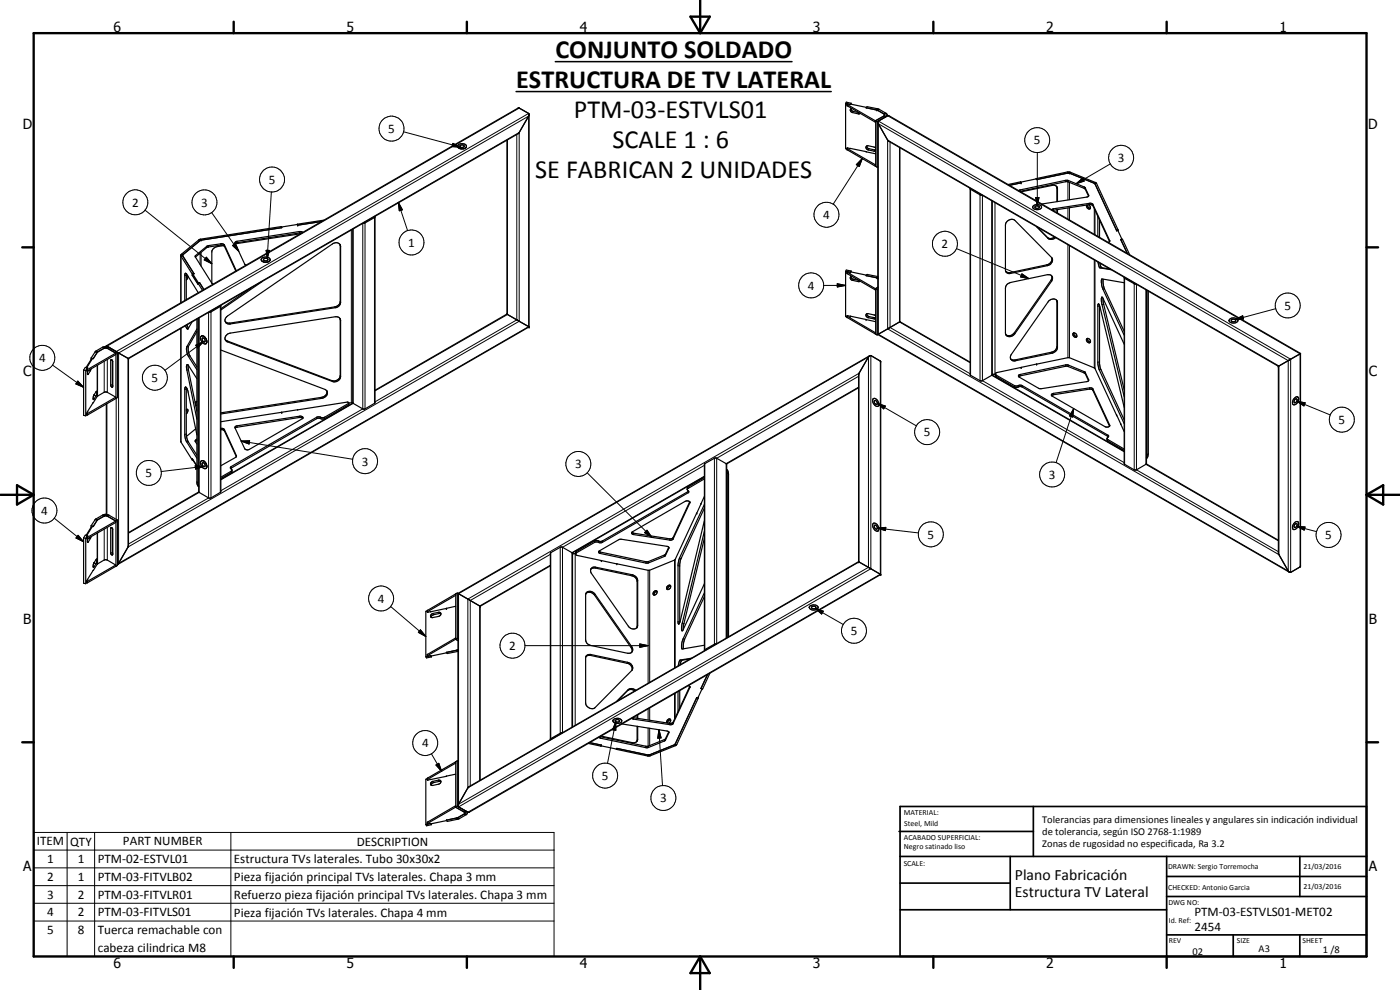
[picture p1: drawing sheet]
<svg xmlns="http://www.w3.org/2000/svg" width="420mm" height="297mm" viewBox="0 0 420 297" stroke-linecap="round" stroke-linejoin="round" font-family="sans-serif">
<g fill="none" stroke="#000" stroke-width=".35">
<path d="M158.8 34.5l-3.3 5.6-116.9 67.5M253.8 31l1.4 .3M253.8 31v13.6l.4 .1M254.2 31.3l8.5 4.9M254.3 31.2h.1M255.2 31.3v.1M255.2 31.4l-1-.2v.5l8.5 5M255.2 31.4l4.8 .8M255.4 31v.2M255.4 32.6l.3 .7 2.1 .5M255.4 31l-.2 .3M255.4 31l-1.4-.4-.2 .4"/>
<path d="M255.6 32.6l-.4 .4 .3 .6 2.1 .6 .6-.2M260 32.2v.2M260 32.2l-.1 .1 3.3 .7M262.7 36.2v.5M262.8 36.2l.4 .3M262.8 36.2v13.7l.4 .3M262.8 36.6l-.1 .1M263.2 33l-3.2-.7 .2-.3 3.4 .7 2.4 1.4 .2 .7M263.2 33l2.3 1.4M263.2 36.5v13.7M263.4 36.7l.2-.4 2.8-1.6h.4l123.5 71.3v63.9l-3 1.8h-.3M263.4 36.7l3.4 5.7 116.9 67.5"/>
<path d="M263.4 36.7v63.7M265.5 34.4l-.1 .4-2.6 1.4M265.5 34.6l-2.8 1.6M265.5 34.4v.2M266.2 34.7l-3 1.8M137.3 43.9h.1M138 43.8a.8 .8 0 0 1 1.3 .1 .76 .76 0 0 1-.7 .4 .76 .76 0 0 1-.6-.5zM140 43.9a1.43 1.43 0 0 1-1.4 .8 1.43 1.43 0 0 1-1.2-1 1.54 1.54 0 0 1 2.6 .2M152.1 42.1v52.2M254.2 44.5l8.5 4.9M255.2 44.5l4.8 1M255.2 44.5v.1"/>
<path d="M255.2 44.6l-.9-.2-.1 .6 8.5 4.9M259.9 45.5v.1M259.9 45.6l2.9 .5M260 45.5v.1M260.1 43.8l.1 .4 .4 .4 2.2 .4M262.7 49.4h.1M262.7 49.4v.5M262.8 44.4l-2.2-.7a.64 .64 0 0 0-.7 .7 .64 .64 0 0 0 .7 .6l2.2 .3M262.8 49.8l-.1 .1M263.4 50l-.2 .2M270.1 44.3v52.3l-6.7 3.8M291.2 56.5v56l3 1.8h.5l3.1-1.9v-52.1"/>
<path d="M291.2 56.7l2.9 1.8h.6M305.7 57.2l14.7-3.1 5.3 2.2 1 2.2-.1 .4-.5 .2-13.5 2.1M306.1 57.4l14.1-2.9 5.3 2.1 1.2 2.2M306.4 57.6l9.4-2a1.15 1.15 0 0 1 1.6 1v3.9M306.4 54.7l.1 .2-3.6 .7 3.5-.7-.1-.3-3.8 .8M306.4 54.7h.1M311 53.6l.1 .2M311 53.6v.1M311 53.6l10-2 7.9 3.2 6.7 14.2M311 53.7l-4.6 1M311.1 53.8v.1M317.1 55.9l.1 4.6"/>
<path d="M320.5 51.9l-9.4 1.9M320.5 51.9h.3l7.8 3.2 6.5 14M320.5 51.9h.4l7.7 3.2 6.5 14M320.5 51.9l-9.4 2-.1-.2M54.3 76.7l3.4 5.5M54.8 76.7l3.4 5.4M58.6 77.1l3.6-2.9 4.7-.6 .4 .3 3.5 7.4M60.4 72.1l-5.6 4.4v.3M60.4 72.1l-5.6 4.6M67.1 73.7l-1.9 .3a2 2 0 0 0-1.6 1.4v9.6M78.4 77.9v.1M78.6 77.5a1.73 1.73 0 0 1 2.5 .3 1.47 1.47 0 0 1-2.3 .6l-.4-.4z"/>
<path d="M79.1 77.8a.83 .83 0 0 1 1.3 .1 .73 .73 0 0 1-.7 .4 .73 .73 0 0 1-.6-.5zM84.5 68.1l.1 .2M84.5 68.1v.1M84.5 68.3l-.1-.3-24.6 3.9-5.5 4.6v14.4M84.6 68.3l-24.2 3.8M89.2 67.3v.1M89.2 67.4l-4.7 .7M90.2 70.1l-19.6 3.1M90.5 69.9l-19.6 2.9-.3 .3M90.9 69.8l-1-.3-19.1 3-.3 .5 3 6.3 .4 .2M96.6 66.5l-7.3 1.1-.1-.2M96.6 66.4l-7.2 1.2-.2-.3"/>
<path d="M97.3 66l-8.1 1.3M102.1 73.4v.1M102.1 73.5v17a1.78 1.78 0 0 1-1.6 1.6l-31.5 4.8h-.6l-.7-.3M102.1 73.5l.1 17.2a1.75 1.75 0 0 1-1.6 1.6l-31.5 4.9a1.21 1.21 0 0 1-1.5-.8M102.1 73.5a1.57 1.57 0 0 0-2.3-.3l-31.5 21.6-.6 .7-.1 1M112.5 64.9l.1 .1M112.6 65v55.8l-3.3 2-3.4-1.9v-52.2M112.6 65l-3.1 1.9h-.5M302.1 66.5a1.81 1.81 0 0 1 2.5-.4l11 11.2a1.63 1.63 0 0 1-1.3 2.4l-11 2.3a1.2 1.2 0 0 1-1.6-1v-13.5zM309.9 62.1v.1M310.2 61.7a1.6 1.6 0 0 1 2.4 .4 1.51 1.51 0 0 1-2.7 .1zM310.7 61.9a.76 .76 0 0 1 1.2 .3 .74 .74 0 0 1-.7 .3 .74 .74 0 0 1-.6-.5z"/>
<path d="M311.1 68l3.4 3.5a1.65 1.65 0 0 0 2.3-.2M311.3 68.1l3.1 3.1a1.64 1.64 0 0 0 2.1-.1M315.6 62.9l.5-.2 11.1-1.7 .6 .1 5.3 11.2-.5 .4M315.6 77.3a1.68 1.68 0 0 1-1.5 2.2l-11 2.3-.7-.1-.6-.3M315.9 63.1l11.1-1.7 .8 .1 5.2 11M317.2 62.9v.9M317.4 62.9v1M326.2 61.5a.77 .77 0 0 0 .1 .9 .77 .77 0 0 0 .9 .1M326.3 61.5a.94 .94 0 0 0 .9 1M326.7 61.5l.5 .5v.5M329.5 64.9v6M329.5 78.7l.6 1.6 3.4 .6"/>
<path d="M330 66v5.2M330.1 79l.4 1.3 2.7 .4M335.1 69.1l.3-.1 1.3 2.8h-.4M335.6 69v.4M335.6 69l-.5 .1M336.3 71.8l2 4.2M336.4 71.9h.1M336.4 71.9l.5-.1 2.1 4.7M336.4 71.9l2 4.2M54.3 98.6v33.9l3.4 5.5M55.7 82l-.3 .5v7.7M55.7 82h.1"/>
<path d="M55.7 82l3.8 5.8M56 82.7l-.1 .5M56 82.2l-.1 7.7M56.1 97.5l.4 1M56.3 82.7l-.4 .1M56.4 82.8l-.1 .6-.4 .6M57.6 96.6l-1.1 2a.74 .74 0 0 1-.8-.9M57.7 82.2v.4M57.7 82.6l1.7 2.7v-.3M57.9 82.6h-.2M57.9 82.2l1.7 2.7 .3-.1M57.9 82.6l1.5 2.5"/>
<path d="M57.9 82.2v.4M58.2 82.1v.1M58.2 82.1l-.5 .1M58.2 82.1l-.3 .1M59.1 95.8v49.1l.5 1.1M59.1 98.7l-3 5.3a4.1 4.1 0 0 0 .4 2.9l2.6 4M59.1 99.5l-2.6 4.4a4.1 4.1 0 0 0 .5 2.9l2.1 3.3M59.4 95.6v49.2l.2 1M59.4 85l1.4 2.1M59.6 95.5v52.1M59.9 84.8l-.5 .2M59.9 84.8l1.3 2.1"/>
<path d="M59.9 84.8v.1M63.6 85l.4 .3M66.2 91.7h.1M66.3 91.7v55.8l-3.3 2-3.4-1.9M66.3 91.7l-3 1.9h-.5M70.9 81.3l-3.6-7.9-.8-.3-4.3 .7-3.5 2.9-.1 .3 5 8M75.3 86.4l-9 6.2M78.6 84.5l-12.3 8.5M102.1 95.6v.2M102.1 95.8v16.8a1.91 1.91 0 0 1-2.5 1.6l-31.7-12-.3-.3M102.1 95.7a1.34 1.34 0 0 0-1.5-.7l-31.5 4.9a1.63 1.63 0 0 0-1.5 2M102.1 95.7l.1 17.2a1.85 1.85 0 0 1-2.4 1.6l-31.8-12-.4-.6"/>
<path d="M152.1 94.3h.1M152.1 94.2l-39.5 22.9M152.2 94.3l6.6 3.8M158.8 98.1l-123.5 71.3 3.3-5.6v-56.2M158.8 98.1v-63.9l-3.2-1.8-123.7 71.4M253.8 81.4v13.6l.4 .1M253.8 81.4l1.4 .3M254.2 81.7l8.5 4.9M254.2 81.6v.5l8.5 4.9M254.2 94.9l8.5 4.9M254.2 81.6l1 .1M254.3 94.7v.1"/>
<path d="M255.2 81.7l4.8 .8M255.4 81.3v.3M255.4 83l.1 .3 .4 .4 1.9 .4M255.4 81.3l-.2 .4M255.4 81.3l-1.4-.3-.2 .4M255.6 82.9a.6 .6 0 0 0-.4 .7 .6 .6 0 0 0 .7 .5l1.7 .4 .6-.1M259.9 95.9l2.9 .6M260 82.5v.2M260 95.9l-5.8-1.1v.5l8.5 4.9M260 82.5l-.1 .2 3.3 .7M260.1 94.1l.2 .6 .5 .3 2 .3M262.7 86.6l.7-.4-.6 .4"/>
<path d="M262.7 86.6v.4M262.7 99.8v.4M262.7 87h.1M262.8 86.6v13.6M262.8 94.7l-2.5-.6a.64 .64 0 0 0-.4 .7 .64 .64 0 0 0 .7 .5l2.2 .3M262.8 86.6l.4 .3M262.8 99.8h-.1M263.2 83.4h.2M263.2 83.4l.2 .1M263.2 86.9v13.6M263.4 83l-3.2-.7-.2 .4 3.2 .7M263.4 86.8l-.2 .1"/>
<path d="M270.1 96.5l21.1 12.2M302.3 85.3l1-.5 11-2.4a1.2 1.2 0 0 1 1.4 .5 1.2 1.2 0 0 1-.1 1.4l-11 15.8a1.52 1.52 0 0 1-1.5 .9 1.52 1.52 0 0 1-1.4-1.1v-13.5zM315.6 82.8v1l-11.2 16.1a1.77 1.77 0 0 1-2.6 .4M317.1 90.1l.1 13.9a1.91 1.91 0 0 1-1.6 1.7l-11 2.3-1.2-.2M317.1 90.1l.3 .7v13.5l-.3 .7-1.3 1-11.3 2.3-.6-.1-.5-.4M317.1 90.1a1.71 1.71 0 0 0-2.6 .5l-11 15.8-.3 .7 .2 .7M322.1 99.9a.75 .75 0 0 1 .9 .4 .75 .75 0 0 1-.1 .9 .87 .87 0 0 1-.8-1.3zM322.3 99.9a.9 .9 0 0 0 .9 1.1M330 91.6v17.5l.1 1.1 7.3 15.8M331 89.6l.2 1.5 6.2 25.9M331.1 83.8l-.1 1 .4 1.7 6 12.9M337.4 83.4l3.1 1.8h.4"/>
<path d="M337.4 84.8l-6.7-1.1-.2 .4 .2 1.6 .3 1 6.4 13.9M337.4 83.2v56l3.1 1.8h.6l2.9-1.8M344.1 87l-.1 52.2M344.2 87.2v49.5l-.1 .7M344.6 87.4v48.8l-.2 1.1-.3 .3M368.8 96.2v.1M369.1 95.8a1.52 1.52 0 0 1 2.4 .5 1.49 1.49 0 0 1-2.6-.2zM369.6 95.9a.65 .65 0 0 1 .8-.2 .65 .65 0 0 1 .4 .7 .7 .7 0 0 1-.7 .2 .7 .7 0 0 1-.5-.5zM25.1 111l.6 .2M25.1 111v13.6l.6 .2M25.7 111.2v13.6M26 110.8l.3 .1 8.4-4.9v.4l-8.4 4.9-.3-.1z"/>
<path d="M26.2 110.4h.1M26.2 110.4l-.6-.2-.5 .8M26.2 110.4l-.5 .8M27.3 110.7l-.9 1.7-.2-.6 .2-.6M27.3 107.9l-1.4 2.3M27.3 107.9h.2M27.3 107.4v.5M27.3 107.4l.7 .2M28 107.6h.1M28 107.6h-.2l-1.7 2.7h.2l-.3 .5M28.2 118.5l.7-1.1v1.2l-.9 1.3 .1-1.1M28.2 118.5l-.1 .4"/>
<path d="M28.2 118.5v.1M28.4 118.3l-.2 .2M29.2 105.7l-1.2 1.9M29.2 105.7h.1M31.3 104.5l-2.1 1.2M31.3 104.5h.9M31.9 103.8l3 1.7M31.9 103.8v.2M32 103.8h.1M32.2 104.5l2.6 1.5M33.3 107.9l.3 .1 .3 .5v7.5l-.2 .2-.5-.6zM33.7 108.1l.2 7.6"/>
<path d="M34.7 119.5h.1M34.7 119.2l-2.5-1.5h-.9a4.9 4.9 0 0 0-3.3 3.1M34.7 119.2v.4l-8.4 4.9-.3-.1v-.4M34.7 119.2l-8.4 4.9-.3-.1M34.8 106v13.5M35.3 105.7l3.3 1.9M35.3 105.7l-2.8-1.6h-1.5l-2.3 1.3-1.4 2M35.3 105.7l-.5 .3M35.3 105.7v13.6l-.5 .2M56 116.3v14.8l.5 1.4 2.6 4.1M56.5 109.5l2.6 4.1M56.5 109.6v1.4l2.6 12.4"/>
<path d="M56.5 109.5l-.2-.1a1.27 1.27 0 0 0-.2 1.6l3 14.8M60.2 101a1.02 1.02 0 0 1 1.7 .8 .99 .99 0 0 1-.1 1.4 1.7 1.7 0 0 1-1.6-2.2zM60.7 101.5a.63 .63 0 0 1 .8 .3 .63 .63 0 0 1-.2 .8l-.4-.3zM61.8 103.1v.1M66.3 105l31.2 11.8 .6 .5M98.1 117.3a1.71 1.71 0 0 1-1.5 1.9l-30.3 4.7M98.1 117.3a1.59 1.59 0 0 1-1.4 2.2l-30.4 4.7M257.7 116.3l-39.7 22.9M261 106.7l-3.3 5.7v56.1M261 106.7h.4l2.9 1.8v63.9M261 106.7l-123.6 71.4M262.1 119.6a1.52 1.52 0 0 1 1.5 2.2 1.52 1.52 0 0 1-1.5-2.2z"/>
<path d="M262.7 100.2h.1M262.8 100.2l.4 .3M263.4 100.4l123.6 71.3M263.4 100.4l-.2 .1M297.8 112.5l39.6 22.9M297.8 112.3h.9l5.9 3.5 1.4-.2 .8 .1 25.7 14.9a.49 .49 0 0 1 .2 .5 .49 .49 0 0 1-.4 .3l-.1 .2M303.3 107.7l.1 .1M305.7 112.6l14.7-3.1 5.3 2.1 1 2.6-.6 .3-14 2.1-6.2-3.4-.3-.4zM305.7 113l14.5-3.1 5.5 2.2 1 2.1M306.5 110.2l-7.4 1.6-.4 .3v.6l5.9 3.5 1.6-.2 .6 .1 25.8 15M311.1 109.3l9.5-2 7.9 3.1 6.6 14.1M311.1 109.2l-4.7 1"/>
<path d="M311.1 109.2v.1M315.6 118.7v-.4l.5-.3 10.9-1.6 .8 .1 5.2 11.1-.1 .3M315.6 118.7l16 9.3 .8 .1 .5-.2M315.6 118.7l.5-.3 10.9-1.6 .8 .1 5.2 11M326.1 101.7a.76 .76 0 0 1 1 .1 .76 .76 0 0 1 0 1 .88 .88 0 0 1-1-1.1zM326.4 101.6a.87 .87 0 0 0 .8 1M337.4 103.3l-6.4-13.8-.3-.3v2l6.7 27.8M383.7 109.9v56.2l3.3 5.6M388.4 119.5a.69 .69 0 0 1 .8-.5 .69 .69 0 0 1 .6 .8 1.34 1.34 0 0 1-1.8 1.5l-.1-.8zM388.6 119.9l.5-.2a.6 .6 0 0 1 .1 .8 .6 .6 0 0 1-.8 .1zM389.4 119.1h.1M390.3 106.1l-6.6 3.8"/>
<path d="M26 124.3l-.3 .5M26.2 123.5v.1M26.2 123.5l-.2 .5M28 120.8l-1.8 2.7M28 120.8h.1M31.9 121.2v33.1M55.9 122.9l.3-.1a.84 .84 0 0 1-.3 1.3M56 122.9l-.1 .5M57.7 138v-.4l1.4 2.1M57.9 138h-.2M57.9 137.9v.1M57.9 138l1.2 1.9"/>
<path d="M58.6 132.5l.5 .7M58.7 128.7l-2.7 2.2M58.8 120.5l-.2 .8M59.1 121.5l-.4 .3M59.1 120.4l-.5 .5M59.1 130.5l-2.7-13.1-.2-.8-.5-.5-.3 .5 .2 14.8 .3 1 3.2 5.1M59.1 131.7l-.5 .4v.4M59.1 132.2l-.5 .3M60.2 138.5a1.25 1.25 0 0 1 1.8 1.2l-.2 .9a1.61 1.61 0 0 1-1.6-2.1zM60.5 138.2l-.1 .1M60.7 138.9a.66 .66 0 0 1 .8 .3 .66 .66 0 0 1-.1 .8l-.5-.3zM66.3 128.5l.6 .1 .4 .3 3.7 7.9-.2 .4-4.5 2.5"/>
<path d="M66.3 128.9h.6l.4 .4 3.6 7.7M70.5 128.1l.7-.3 18.7-2.9a.64 .64 0 0 1 .7 0 .64 .64 0 0 1 .2 .7l-16.6 9.4-.8-.4zM89.3 123l14.9-2.4 .5 .2-.1 .7-7.2 4.1h-2.3l-25.9 15M89.3 122.9v.1M89.4 122.9v.1M89.4 122.9l-23.1 3.6M90.9 125.5l-1-.2-18.7 2.9-.6 .2M104.7 120.9l-7.3 4.3-.6 .1-1.1-.2-.6 .1-25.7 14.8-.3 .4 .5 .7M105.9 120.7l-1.2 .2M105.9 120.9l-39.6 22.9M218 139.2l-3-1.8h-.5l-3.1 1.8v56M218 139.2l.1 52.2"/>
<path d="M262.4 120.3l.1-.1a.66 .66 0 0 1 .7 .4 .66 .66 0 0 1-.2 .7 .81 .81 0 0 1-.6-1zM263.4 121.9h.1M332.2 131.6l.1 .6 5.1 2.9M332.2 131.6l5.2 3.1M335.1 124.5l1.3 2.8M335.1 124.5h.1M336.3 127.2l1.1 2.3M336.3 127.2h.1M336.4 127.3h.1M337.4 122.2l-7.3-30-.5-1-.1 .5v17.2l.2 1.4 7.7 16.8M344 139.2l39.7 22.9M388.1 121.4h.1"/>
<path d="M27.3 157.8v.4M27.3 158.2l-1.4 2.4M27.3 158.2h.2M27.3 157.8l.7 .1M28 157.9h.1M29.2 156.1l-1.2 1.8M29.2 156.1l-3.1 4.5M29.2 156v.1M31.6 154.7l-2.4 1.3M32 154.8h-.7l-2.1 1.3M32 154.8l2.8 1.5M32 154.8l2.7 1.5"/>
<path d="M33.3 158.3l.3 .1 .3 .4v7.5l-.2 .2-.5-.5zM33.7 158.5l.2 7.5M34.7 156.3v.5l-8.5 4.9-.2-.1v-.5l.3-.4-.2-.1M34.7 156.3l-8.4 4.9h-.3M34.8 156.3v13.6M35.3 156v13.7l-.5 .2M35.3 156l-2.6-1.4-1.5-.2-2.5 1.3-1.4 2.1M35.3 156l-.5 .3M59.6 147.6l-21 12.2M61.8 140.5v.1M69.6 141.1l-.2 .3-3.1 1.8M69.6 141.1l-.1 .6-3.2 1.9"/>
<path d="M189.6 159.7l16-9.3a.89 .89 0 0 1 1.4 .5l-5.2 11-.6 .2-11.1-1.7-.5-.3zM206.2 146.9l.4 .4M206.6 147.3l.1 .4-.2 .2-25.7 14.8-.8 .2-1.4-.3-5.8 3.6h-1M206.7 147.4l-25.9 14.9-.6 .2-1.6-.3-5.8 3.5v.6l.3 .3 7.4 1.6M207 150.5l-5.2 11-.8 .2-10.9-1.7-.5-.3M209.1 154l-6.6 14-7.9 3.2-9.5-2M209.1 154h.1M210.3 151.2h.1M210.4 151.1v.1M210.4 151.2l-1.3 2.8M211.4 143l-39.6 22.9M211.4 152.4l-7.2 15.8-.2 1.1v17.5"/>
<path d="M211.4 159.4l-6.7 27.8v2.1l.3-.3 6.4-13.9M211.4 151.3l-7.7 16.8-.2 1.4v17.2l.2 .5 .5-.9 7.2-30.1M211.4 143.7l-5.2 3.2M211.4 143.3l-5 2.9-.2 .7M211.4 148.9l-1.1 2.3M218.1 140.8l.3 .3 .2 1.1v48.9M218.1 141.1l.2 .7v49.5M261.9 157.2a1.18 1.18 0 0 1 1.8 1l-.1 1.1a1.47 1.47 0 0 1-1.5-.6 1.47 1.47 0 0 1-.2-1.5zM262.2 157l-.1 .1M262.4 157.7a.63 .63 0 0 1 .8 .3 .63 .63 0 0 1-.2 .8l-.4-.3zM263.5 159.3l-.1 .1M388.1 158.8h.1"/>
<path d="M388.4 157l.3-.3a.59 .59 0 0 1 .7-.2 .59 .59 0 0 1 .4 .6 1.67 1.67 0 0 1-1.6 1.8l-.3-.3v-.6zM388.6 157.4l.4-.3a.61 .61 0 0 1 .2 .8 .61 .61 0 0 1-.8 .3zM389.4 156.5h.1M25.1 161.4v13.6l.6 .1M25.1 161.4l.6 .1M25.7 161.5v13.6M26 174.7l-.3 .4M26.1 160.6v.1M26.2 160.7v.1M26.2 173.9h.1M26.2 160.7l-.6-.1-.5 .8M26.2 160.7l-.5 .8"/>
<path d="M26.2 173.9l-.2 .4M26.3 162.7h.1M26.4 161.5l-.1 1.2M27.3 161l-.9 1.7M28 171.1v.1M28 171.1l-1.8 2.8M28.2 168.9l-.1 .3M28.4 168.7l-.2 .2M28.9 167.8l-.7 1.1M28.9 167.8h.1M29 167.8l-.1 1.2-.8 1.2a.51 .51 0 0 1-.1-.9l.1-.1M34.7 169.9l-8.5 5-.2-.1v-.5"/>
<path d="M34.7 169.9h.1M34.7 169.5v.4M34.7 169.5l-2.5-1.5h-.9a4.9 4.9 0 0 0-3.3 3.2M34.7 169.5l-8.4 4.9h-.3M136.7 178.2l-8.5 4.9v.5l5.8-1.1M136.7 178.2v.4M136.7 178.6h.1M136.7 178.2h.1M136.7 178.6l-8.5 5M136.8 178.2v13.6M137.2 177.9l-.4 .3M137.2 177.9v13.7"/>
<path d="M137.2 177.9l.2 .2M137.4 178.1h.1M137.4 178.1v63.7M137.5 178.1l6.6 3.8M165.2 169.8l-21.1 12.1M175.8 178.1a1.77 1.77 0 0 1 2.6 .5l11.2 16v1M176 177.8a1.71 1.71 0 0 1 2.6 .5l11 15.8a1.2 1.2 0 0 1 .1 1.4 1.2 1.2 0 0 1-1.4 .5l-11-2.3-1.2-.7-.3-1v-13.5zM177.4 170.6l.6-.4h.8l11 2.3 1 .5 .6 1.2v13.5a1.5 1.5 0 0 1-1.4 1.1 1.5 1.5 0 0 1-1.5-1l-11-15.8-.3-.7zM177.4 170.6l-.1 .2M177.4 170.6l1.2-.2 11 2.4a1.85 1.85 0 0 1 1.6 1.7l-.1 13.8M179.7 165.5l6.4-3.7 14 2.1 .6 .4-1.2 2.6-5.1 2.1-14.2-2.9-.5-.2zM180.5 168.2l4.7 1"/>
<path d="M185.2 169.2h.1M196.1 177.7l.8-.5a.68 .68 0 0 1 .1 1 .68 .68 0 0 1-1 0zM197.2 177.5a.9 .9 0 0 0-.9 1.1M200.2 176l.7-.4a.68 .68 0 0 1 .2 1 .68 .68 0 0 1-1 0zM200.7 164.2l-1.2 2.3-5.2 2.1-14.6-3.2M201.2 175.8l-.6 .3-.2 .8M211.4 179l-5.9 12.8-.4 1.8v1.1M211.4 161.5l-6.2 25.8-.1 1.5M211.4 177.8l-6.4 13.9a3.7 3.7 0 0 0-.2 3l6.6-1.1M257.7 168.5l6.6 3.9M257.7 168.5l-116.9 67.5-3.4 5.8M264.3 172.4l-123.5 71.3h-.4l-2.8-1.6-.2-.3"/>
<path d="M127.8 197.1l.2 .3 1.4-.3M128.2 183.3l-.4 .1v13.7M128.3 196.8v.1M129.2 196.8l.2 .3M129.2 196.7v.1M129.2 196.8l-1.4 .3M129.4 184.4l.5-.3 1.9-.4 .4 .2v.6l-.4 .4-1.9 .4a.52 .52 0 0 1-.7-.3 .52 .52 0 0 1 .2-.6zM129.4 196.8v.3M132.3 184.1l-2.2 .3-.5 .3-.2 .6M134 195.7v.2M134 195.9l-4.8 .8M136.7 191.4l-8.5 4.9v.5l1-.1"/>
<path d="M136.7 191.8l.7 .4-.6-.4M136.7 191.4h.1M136.7 191.4v.4M136.7 191.8l-8.5 5M136.8 181.9l-2.9 .6M137.2 191.6l-.4 .2M137.2 191.6l.2 .1M137.4 195l-3.4 .7 .2 .4 3.2-.6M137.4 194.9l-3.5 .8 .1 .2M144.1 181.9v52.2M175.8 197l.6-.3 .8-.1 11 2.4a1.68 1.68 0 0 1 1.4 2.1M176 196.8l1.1-.5 11.2 2.4a1.7 1.7 0 0 1 1.3 2.4l-11 11.2a1.82 1.82 0 0 1-2.8-1.4v-13.5z"/>
<path d="M207.2 197.7l-2.7 .5-.4 1.2M207.5 197.5l-3.4 .6-.6 1.7M214.9 193.2h-.4l-3.1 1.9M242.9 182.2v.1M243.2 181.8a1.55 1.55 0 0 1 2.3 .5 1.42 1.42 0 0 1-1.4 .8 1.42 1.42 0 0 1-1.2-1zM243.5 182.2l1-.3a.42 .42 0 0 1 .3 .6 .42 .42 0 0 1-.6 .2l-.5-.2zM168.6 219.9h-.3l-3.1 1.8M171.8 218.1v-52.1l-3.1-1.9h-.4l-3.1 1.8v56M183.9 216.2v.1M184 216.1a1.56 1.56 0 0 1 2.6 .2 1.53 1.53 0 0 1-2.7-.1zM184.6 216.2a.8 .8 0 0 1 1.4 .1 .75 .75 0 0 1-.8 .4 .75 .75 0 0 1-.6-.5zM186.6 217.2l13.5 2.1 .6 .3"/>
<path d="M190.5 207.3l-1-.4-1 .2-3.2 3.2M190.8 207.1l-.8-.4a1.36 1.36 0 0 0-1.5 .2l-3.4 3.5M191.2 217.9l-.1 4.6M191.2 214.6v.9M191.4 217.9v3.9a1.19 1.19 0 0 1-1.6 1l-9.4-1.9M191.4 214.5v1.1M200.7 219.6l-1.2 2.3-5.2 2-14.2-2.9M200.7 219.6l-1.2 2.6-5.2 2.2-14.1-2.9-.5-.3M201.2 215.9l-.6 .3-.2 .7M201.2 215.9a.76 .76 0 0 0-.9 .1 .76 .76 0 0 0-.1 .9M201.2 215.9v.5l-.5 .6M203.5 207.5v6"/>
<path d="M204 207.2v5.3M206.6 205.7l.4 .3M207 206v.3l-5.2 11-.6 .2-11.1-1.7-.5-.3M207 206l-5.2 10.9-.8 .1-11.1-1.7M209.1 209.3l-6.7 14.2M209.1 209.3l.5 .1M209.1 209.3l-6.5 14.1-8.1 3.1M209.6 209.4l-6.7 14.2-8.3 3.3-9.6-2.1M209.6 209.1v.3M210.3 206.6h.4l-1.2 2.8-.4-.1M210.4 206.5v.1M212.3 202.4l-2 4.2"/>
<path d="M212.4 202.4l-2 4.2M213.1 202l-2.2 4.7-.5-.1M128.2 233.7l-.4 .1v13.6M129.2 233.8v.1M129.3 234.9l.4-.4 1.9-.4h.5l.2 .4-.5 .7-1.9 .5-.6-.2zM132.3 234.5l-2.3 .4-.5 .3-.1 .4M133.9 232.9h.1M134 232.9h.1M134 232.9l-4.8 1M136.7 228.6l-8.5 4.9 .1 .6 .9-.3M136.7 228.6v.4M136.7 229h.1"/>
<path d="M136.7 228.6h.1M136.7 229l-8.5 4.9M136.8 232.3l-2.9 .6M137.2 228.3l-.4 .3v13.6l.4-.3M137.2 228.3v13.6M137.2 228.3l.2 .1M176.5 223.1l3.8 .8 .2-.3-3.6-.8 3.6 .8-.1 .2M180.4 223.8l4.6 .9M180.4 223.7v.1M185 224.7v.1M185 224.7l.1-.2 9.4 2.1 .5-.1M185.2 224.5v.1"/>
<path d="M185.2 224.6l-.2 .2M127.8 247.4l.2 .4 1.4-.4M129.2 247.1h.1M129.2 247.1l.2 .3M129.2 247.1l-1.4 .3M129.4 247.2v.2M134 246v.2M134 246.2l-4.8 .9M136.7 242.2l2.7 1.5M136.7 241.8v.4M136.7 241.8l-8.5 4.9 .1 .5 .9-.1M136.7 241.8h.1"/>
<path d="M136.7 242.2l-8.5 4.9M137.2 241.9l2.7 1.5 .3 .5M139.3 243.7l.2 .1M139.5 243.8v.2M139.5 244l-.2 .2a9.5 9.5 0 0 1-5.4 1.9l.1 .1M140.2 243.9l-.3 .6-2.3 1.2-3.4 .8-.2-.4a9.1 9.1 0 0 0 5.4-1.9l.1-.2M140.2 243.6v.3"/>
</g>
<g fill="#000">
<circle cx="306.4" cy="54.9" r=".18"/>
<circle cx="89.4" cy="67.6" r=".18"/>
<circle cx="335.1" cy="69.1" r=".18"/>
<circle cx="336.7" cy="71.8" r=".18"/>
<circle cx="59.6" cy="84.9" r=".18"/>
<circle cx="158.8" cy="98.1" r=".18"/>
<circle cx="255.2" cy="81.7" r=".18"/>
<circle cx="255.2" cy="94.9" r=".18"/>
<circle cx="259.9" cy="95.9" r=".18"/>
<circle cx="26.1" cy="110.3" r=".18"/>
<circle cx="38.6" cy="107.6" r=".18"/>
<circle cx="306.4" cy="110.2" r=".18"/>
<circle cx="306.5" cy="110.2" r=".18"/>
<circle cx="311.1" cy="109.3" r=".18"/>
<circle cx="383.7" cy="109.9" r=".18"/>
<circle cx="66.3" cy="128.5" r=".18"/>
<circle cx="84.5" cy="123.7" r=".18"/>
<circle cx="84.6" cy="123.7" r=".18"/>
<circle cx="335.1" cy="124.5" r=".18"/>
<circle cx="209.1" cy="154" r=".18"/>
<circle cx="180.5" cy="168.2" r=".18"/>
<circle cx="185.1" cy="169.2" r=".18"/>
<circle cx="257.7" cy="168.5" r=".18"/>
<circle cx="264.3" cy="172.4" r=".18"/>
<circle cx="133.9" cy="182.5" r=".18"/>
<circle cx="134" cy="182.5" r=".18"/>
<circle cx="144.1" cy="181.9" r=".18"/>
<circle cx="209.1" cy="209.3" r=".18"/>
<circle cx="210.7" cy="206.6" r=".18"/>
<circle cx="180.5" cy="223.6" r=".18"/>
</g>
<g fill="none" stroke="#000" stroke-width=".3">
<path d="M121.1 39.5l17.1 4.7M155.8 32.4l-123.7 71.6M158.7 34l-123.8 71.5M254.3 31.4v.3M256.1 33.4l-.2 .4M257.8 33.8l-.2 .4M263.2 33h.1M263.4 32.6l-.2 .4M263.6 37.1l123 71.1v63.1l-123-71zM263.6 36.3l123.7 71.5v63.9M263.9 32.8l-.5 .3M265.3 34.8h.1"/>
<path d="M265.4 34.8l.4 .3M265.4 34.2h.1M265.8 34l-.4 .2M266.4 34.7l123.8 71.5v63.9M81.4 57.6l-1.2 20M135.9 43l2.3 1.2-2.5-.2zM137.3 43.9l.3 .5 .6 .3 1.4-.2 .4-.6M152.3 42v52.4l-39.7 22.9M155.1 40.3v55.7l-42.5 24.6M254.3 44.6v.4M258.8 47.6l-.9 2.4-.9-.6zM258.8 47.6l-8.7 13.7"/>
<path d="M260.8 44.6l-.2 .4M262.5 45l-.2 .3M266.4 42l117.4 67.8v56.6l-117.4-67.7zM267.1 42.6v55.7l24.1 13.8M269.9 44.2v52.4l21.3 12.2M291.3 56.8v55.8M294.1 58.5v55.7M294.8 58.6v55.6l42.6 24.6M306.2 57v.4M310.8 59.3h1l-.5 2.5zM311.3 45.8v16M317.2 56.4l.2 .2"/>
<path d="M319.8 54.1v.4M320.3 51.6l.2 .3M320.5 51.9h.1M320.5 54.5v5.5M320.6 54.1v.5M321 51.9h.1M321 54.7v5.2M321.3 51.7l-.3 .2M323 55.1l1.9-1.6 .5 .8zM325.4 56.1v.4M325.7 56.4v.4M326.7 58.5v.3"/>
<path d="M328.7 54.7l-.3 .3M329.1 55l-.5 .2M333.2 49.2l-10.2 5.9M43.5 63l20.1 16.1M54.4 76.3l.4 .2M54.8 76.7l-.5 .1v14M54.8 76.7v.1M58.7 76.7v.4M59.6 72l.5 .2M60.1 75.9v3.5M60.2 71.8l.2 .3M60.4 72.1h.1"/>
<path d="M60.4 75.7v4.2M61.9 77.2l1.7 1.9-2.3-1.1zM62 73.9v.4M62.5 73.7v.4M63.5 63.8l8.2 11.6M66.3 73.2v.3M67.3 73.4v.5M69.8 73.7l.8-.6 1.1 2.3zM71.2 72.4v.4M78.4 78a1.54 1.54 0 0 0 2.7 0M79.9 75.1h.9l-.6 2.5zM89.9 69.5v.4"/>
<path d="M102.1 73.7l.1 .3M105.4 69v51.9M106 68.7v52.3l-39.7 23M108.9 67.1v55.6l-42.6 24.5M109.5 66.9v55.8M112.4 65.3v55.7M119.5 60.7l1.3 2.2-1 .3zM119.5 60.7l2.8 8.5M287.1 74.6l21.7 9M297.6 60.2v52.4l39.8 23M298.6 60.8v51.5M314.1 79.5l.2 .2"/>
<path d="M314.4 71.2l.1 .3M316.1 62.7v.4M320.5 62.4v3.3M320.5 73.4v33.9M321 62.4v3.6M321 73.7v33.7M327 61v.4M328 61.3v.4M328.4 62.6v7.7M328.4 78v32.4M328.6 63v7.4M328.6 78.1v32.5"/>
<path d="M333 72.2v.2M54.3 98.6v34M55.9 82.6l-.5 .1M59.8 95.4v52.3l-21.2 12.3M62.6 93.8v55.6l-24 13.8M63.3 93.6v55.8M66.1 91.9v55.8M69 96.9l.1 .3M100.5 92.1l.1 .2M102.1 90.5l.1 .2M102.1 95.9l.1 .3M247.2 85.6h6.6"/>
<path d="M251.3 85.1l2.5 .5-2.5 .5zM254.3 81.7v.4M254.3 94.9v.4M256.1 83.8l-.2 .3M257.8 84.2l-.2 .3M260.8 95l-.2 .3M262.5 95.3l-.2 .4M263.2 83.4h.1M263.4 83l-.2 .4M263.4 83.4h.1M263.4 83.4v.1M303.1 81.8l.2 .2"/>
<path d="M304.4 99.9l.2 .2M306.7 82.2l2.1 1.4-2.5-.5zM315.4 84.1l.2 .2M317.2 90.5l.2 .3M330 91.8l-.5 .1M330.6 80.3l-.5 .1M331.2 91.4h-.5M331.5 86.7h-.5M337.5 83.5v55.8M340.4 85.1v55.9M341.1 85.3v55.7l42.6 24.5M343.9 87v52.3l39.8 23"/>
<path d="M370.7 95.9l2.2-1.2 .3 1zM382.9 92.6l-12.2 3.3M15.7 109.5l9.4 6.7M23.4 114.3l1.7 1.9-2.3-1zM26.2 112.2l.3 .1M26.3 110.9v.4M26.5 111.1l.6 .2M28 119.7l.2 .1M28.2 118.6l.6 .1M28.5 105.6l.7 .2M28.8 105.3l.5 .4M29.2 109.6v9.4"/>
<path d="M29.3 109.6v9.2M30.8 104.2l.5 .3M31.3 104.5h.1M31.3 108.4v9.3M32.2 104.5h.1M32.2 107.9v9.8M32.7 104.2l-.5 .3M33.6 108l-.4 .1M33.7 115.4l-.5 .2M34.9 119.5v36.3M35.6 105.9l123.1-71.1v63.2l-123.1 71zM38.4 107.5l117.4-67.7v56.6l-117.4 67.7z"/>
<path d="M55.9 116.8h-.5M56.5 103.9l-.4 .1M56.5 111h-.4M57 106.8l-.5 .1M58.7 103.6l2.3-1.1-1.7 1.9zM60.5 100.8a1.57 1.57 0 0 1 1.3 2.3M61 102.5l-11.5 8.6M68.1 102.3l.2 .3M96.6 119.2l.1 .3M99.6 114.2l.2 .3M102.1 112.6l.1 .3M257.7 116.2l-39.8 22.9v52.4"/>
<path d="M257.7 112.9l-42.6 24.6v55.6M261.4 106.7v63.9l-123.8 71.5M264.2 108.3v64l-123.8 71.4M299 112.6v.3M304.4 115.7v.4M304.6 108l.1 .2M305.6 115.7v.4M306.2 112.4v.4M306.8 115.7v.4M315.6 105.7l.2 .3M316.1 118v.4M317.2 104l.2 .3"/>
<path d="M319.8 109.5v.4M320.6 109.5v.5M325.4 111.5v.4M325.7 111.8v.3M326.7 113.9v.3M327 116.4v.4M328 116.7v.4M330 108.6l-.5 .1M330.4 110.9l-.5 .1M26.3 124.1v.4M32.1 121.2v33.1M55.9 130.2l-.5 .1"/>
<path d="M56.5 132.5l-.5 .1M58.6 139.7l2.5 .3-2.4 .8zM58.7 132v.5M60.5 138.2a1.53 1.53 0 0 1 1.3 2.3M61.1 140l-12.7 1.5M66.3 128.5v.4M67.3 128.9v.4M69.4 140v.5M70.9 136.7v.2M71.2 127.8v.4M72.4 132.3l2.5-.1-.2 1zM72.4 132.3l33.5 5.5"/>
<path d="M89.9 124.9v.4M95.1 125.2v.4M96.2 125.2v.4M97.4 125.2v.4M104.6 121.1v.4M211.4 139.6l-42.6 24.6v55.6M211.5 139.1v55.8M214.4 137.5v55.8M263.3 121l2.4 .8-.5 .9zM263.3 121l11.7 6.8M322.2 122.6l-.3 2.5-.9-.3zM322.2 122.6l-5.3 16.2"/>
<path d="M332.5 130.6v.3M332.5 131.9v.4M333 127.6v.2M344.6 136.2l-.4 .2M389.2 120.4l2.5 .5-.4 .9zM389.2 120.4l10 4.1M16.3 155.5l8.8 7.1M28.5 156l.7 .2M28.8 155.7l.5 .3M29.2 160v9.3M29.3 156h.1M29.3 159.9v9.3"/>
<path d="M30.8 154.6l.5 .3M31.3 158.7v9.4M32.2 158.2v9.9M32.7 154.6l-.5 .3M33.6 158.3l-.4 .2M59.1 144.6l.3 .2M69.4 141.4v.4M176.2 141.9l19.4 19.3M190.1 160v.4M193.5 159.8l.7-.7 1.4 2.1zM206.5 146.1v.5M206.5 147.5v.4"/>
<path d="M207 150.6v.3M211.4 142.9l-39.7 22.9v52.4M218.3 142l.3 .2M263.3 158.4l2.5-.2-.1 1zM263.3 158.4l12.3 1.5M389.1 157.9l2.6 .2-.3 .9zM389.1 157.9l6 1.6M23.4 160.6l1.7 2-2.3-1.2zM26.2 162.6h.3M26.3 161.2v.4M26.3 174.4v.4M26.5 161.5l.6 .1"/>
<path d="M28 170.1h.2M28.2 169l.6 .1M33.7 165.7l-.5 .3M137.6 178.1l123-71v63.1l-123 71.1zM140.4 179.7l117.4-67.7v56.6l-117.4 67.8zM165.2 169.6l-21.2 12.2v52.4M165.2 166.3l-24.1 13.9v55.6M165.3 165.8v55.8M168.1 164.2v55.8M172.6 166.2v51.4M173 165.5v.4M178.5 162.3v.4"/>
<path d="M178.6 178.3l-.2 .3M178.8 170.2l-.2 .2M179.6 162.3v.4M180.2 165.7v.4M180.8 162.3v.4M189.8 172.5l-.2 .3M191.4 174.2l-.2 .3M193.8 168.5v.5M194.5 171.1v33.9M194.6 168.5v.4M195 171.1v33.6M199.4 166.5v.5"/>
<path d="M199.7 166.3v.4M200.7 164.3v.2M201 161.7v.4M202 161.3v.4M202.4 168.1v32.3M202.6 167.9v32.4M203.5 169.8h.5M203.9 167.5l.5 .1M117.3 182l10.5 9M126.2 189l1.6 2-2.3-1.3zM128.3 183.1v.4M128.3 196.3v.4"/>
<path d="M129.9 184.1l.2 .3M131.6 183.7l.3 .4M137.2 195.1h.1M137.2 195.1l.2 .4M137.4 195h.1M137.4 194.9v.1M157.6 193.7h36.9M177.3 196.4l-.1 .2M188.3 198.7l-.1 .3M189.6 194.1l-.2 .3M191.4 187.7l-.2 .2M192 193.2l2.5 .5-2.5 .5z"/>
<path d="M203.5 186.5l.5 .1M204.2 198l.4 .1M204.8 187l.5 .1M205 191.7l.5 .1M244.7 182.5l2.4 .9-.5 .8zM244.7 182.5l8.4 4.9M184.8 216.6v2.5l-1-.2zM184.8 216.6l-2.5 12.4M188.5 206.9l-.1 .3M190.1 215.3v.5M194.5 212.7v3.3M194.5 218.4v5.5"/>
<path d="M195 212.4v3.7M195 218.5v5.2M197.8 218.9l.6 2.5-1 .1zM197.8 218.9l1 16.8M200.7 219.6v.3M201 217v.4M202 216.7v.4M202.4 208.1v7.7M202.6 208v7.4M207 206v.3M128.3 233.5v.3M129.5 226.2l3 5.2"/>
<path d="M129.9 234.4l.2 .4M130.8 229.5l.9-.5 .8 2.4zM131.6 234.1l.3 .3M180.2 221.1v.4M191.4 221.8l-.2 .3M193.8 223.9v.4M194.5 226.5l-.2 .3M194.6 223.9v.4M195 226.5h.1M195 226.5l.2 .2M199.4 221.9v.4M199.7 221.7v.4"/>
<path d="M202.4 223.4l.3 .3M202.6 223.2l.5 .2M10.1 249.8h156.2v37.2h-156.2zM10.1 255.1h156.2M20.1 249.8v37.2M28.4 249.8v37.2M69.3 249.8v37.2M128.3 246.7v.4M137.2 245.4h.1M137.2 245.4l.2 .4M137.4 245.3l.5 .3M139.3 243.6v.1"/>
<path d="M139.4 244.2l.5 .3M139.9 243.4l-.5 .3M10.1 260.4h156.2M10.1 265.7h156.2M10.1 271h156.2M10.1 276.4h156.2"/>
<circle cx="117.5" cy="38.6" r="3.8"/>
<circle cx="81.7" cy="53.9" r="3.8"/>
<circle cx="311.3" cy="42" r="3.7"/>
<circle cx="336.5" cy="47.4" r="3.7"/>
<circle cx="40.6" cy="60.7" r="3.8"/>
<circle cx="61.4" cy="60.7" r="3.8"/>
<circle cx="123.5" cy="72.7" r="3.8"/>
<circle cx="248" cy="64.4" r="3.8"/>
<circle cx="283.6" cy="73.1" r="3.7"/>
<circle cx="243.4" cy="85.6" r="3.8"/>
<circle cx="386.5" cy="91.7" r="3.7"/>
<circle cx="12.7" cy="107.4" r="3.7"/>
<circle cx="46.5" cy="113.3" r="3.7"/>
<circle cx="109.6" cy="138.4" r="3.7"/>
<circle cx="173.6" cy="139.2" r="3.7"/>
<circle cx="278.2" cy="129.7" r="3.8"/>
<circle cx="402.7" cy="125.9" r="3.7"/>
<circle cx="13.3" cy="153.2" r="3.8"/>
<circle cx="44.7" cy="141.9" r="3.8"/>
<circle cx="315.8" cy="142.4" r="3.8"/>
<circle cx="114.4" cy="179.6" r="3.8"/>
<circle cx="279.3" cy="160.3" r="3.7"/>
<circle cx="398.7" cy="160.5" r="3.7"/>
<circle cx="153.8" cy="193.8" r="3.7"/>
<circle cx="256.3" cy="189.2" r="3.8"/>
<circle cx="127.6" cy="222.9" r="3.8"/>
<circle cx="181.6" cy="232.7" r="3.8"/>
<circle cx="199.1" cy="239.4" r="3.7"/>
</g>
<path d="M166.7 18.5h71M154.9 27.5h94.6" fill="none" stroke="#000" stroke-width=".46"/>
<g fill="none" stroke="#000" stroke-width=".71">
<path d="M10.1 9.9h400v277.1h-400zM70.1 6.5v3.4M140.1 6.5v3.4M207.2 5h5.8l-2.9 4.9zM210.1 0v9.9M280.1 6.5v3.4M350.1 6.5v3.4M6.7 74.2h3.4M410.1 74.2h3.5M.1 148.5h10M5.1 145.6l5 2.9-5 2.9zM410.1 148.5h10"/>
<path d="M410.1 148.5l5-2.9v5.8zM6.7 222.7h3.4M410.1 222.7h3.5M70.1 287v3.4M140.1 287v3.4M210.1 287v10M210.1 287l2.9 5h-5.8zM280.1 287v3.4M350.1 287v3.4"/>
</g>
<g fill="none" stroke="#000" stroke-width=".51">
<path d="M269.8 249.5h40.3M270.1 242h140v45h-140zM270.1 257h140M303.2 257v16M310.1 242v15M350.1 257v30M390.1 257v12M270.1 265h33.1M270.1 273h80M350.1 269h60M350.1 263h60M350.1 280.5h60"/>
<path d="M370.1 280.5v6.5M390.1 280.5v6.5"/>
</g>
<g fill="#000">
<path d="M135.9 43l2.3 1.2-2.5-.2zM258.8 47.6l-.9 2.4-.9-.6zM310.8 59.3h1l-.5 2.5zM323 55.1l1.9-1.6 .5 .8zM61.9 77.2l1.7 1.9-2.3-1.1zM69.8 73.7l.8-.6 1.1 2.3zM79.9 75.1h.9l-.6 2.5zM119.5 60.7l1.3 2.2-1 .3zM251.3 85.1l2.5 .5-2.5 .5zM306.7 82.2l2.1 1.4-2.5-.5zM370.7 95.9l2.2-1.2 .3 1zM23.4 114.3l1.7 1.9-2.3-1z"/>
<path d="M58.7 103.6l2.3-1.1-1.7 1.9zM72.4 132.3l2.5-.1-.2 1zM263.3 121l2.4 .8-.5 .9zM322.2 122.6l-.3 2.5-.9-.3zM389.2 120.4l2.5 .5-.4 .9zM58.6 139.7l2.5 .3-2.4 .8zM193.5 159.8l.7-.7 1.4 2.1zM263.3 158.4l2.5-.2-.1 1zM389.1 157.9l2.6 .2-.3 .9zM23.4 160.6l1.7 2-2.3-1.2zM126.2 189l1.6 2-2.3-1.3zM192 193.2l2.5 .5-2.5 .5z"/>
<path d="M244.7 182.5l2.4 .9-.5 .8zM184.8 216.6v2.5l-1-.2zM130.8 229.5l.9-.5 .8 2.4zM197.8 218.9l.6 2.5-1 .1z"/>
</g>
<g font-size="7.9">
<text x="166.7" y="17.4">CONJUNTO SOLDADO</text>
<text x="154.9" y="26.4">ESTRUCTURA DE TV LATERAL</text>
<text x="172.2" y="35.4">PTM-03-ESTVLS01</text>
<text x="183.8" y="44.4">SCALE 1 : 6</text>
<text x="160.6" y="53.4">SE FABRICAN 2 UNIDADES</text>
</g>
<g font-size="4.7">
<text x="304.6" y="263.9">Plano Fabricación</text>
<text x="304.6" y="269.3">Estructura TV Lateral</text>
</g>
<g font-size="4.2">
<text x="34" y="9.6">6</text>
<text x="104" y="9.6">5</text>
<text x="174" y="9.6">4</text>
<text x="244" y="9.6">3</text>
<text x="314" y="9.6">2</text>
<text x="384" y="9.6">1</text>
<text x="6.8" y="38.7">D</text>
<text x="410.6" y="38.7">D</text>
<text x="7" y="112.9">C</text>
<text x="410.8" y="112.9">C</text>
<text x="7" y="187.1">B</text>
<text x="410.8" y="187.1">B</text>
<text x="7" y="261.4">A</text>
<text x="410.8" y="261.4">A</text>
<text x="34" y="290.4">6</text>
<text x="104" y="290.4">5</text>
<text x="174" y="290.4">4</text>
<text x="244" y="290.4">3</text>
<text x="314" y="290.4">2</text>
<text x="384" y="290.4">1</text>
</g>
<g font-size="3.9">
<text x="116.5" y="39.9">5</text>
<text x="310.3" y="43.3">5</text>
<text x="335.5" y="48.6">3</text>
<text x="80.7" y="55.2">5</text>
<text x="39.7" y="62">2</text>
<text x="60.4" y="62">3</text>
<text x="247" y="65.7">4</text>
<text x="122.5" y="74">1</text>
<text x="282.6" y="74.4">2</text>
<text x="242.4" y="86.9">4</text>
<text x="385.5" y="92.9">5</text>
<text x="11.8" y="108.7">4</text>
<text x="45.5" y="114.6">5</text>
<text x="277.2" y="130.9">5</text>
<text x="401.7" y="127.2">5</text>
<text x="43.7" y="143.2">5</text>
<text x="108.6" y="139.7">3</text>
<text x="172.6" y="140.5">3</text>
<text x="314.8" y="143.7">3</text>
<text x="12.4" y="154.4">4</text>
<text x="278.3" y="161.6">5</text>
<text x="397.7" y="161.8">5</text>
<text x="113.4" y="180.8">4</text>
<text x="255.3" y="190.5">5</text>
<text x="152.9" y="195">2</text>
<text x="126.6" y="224.2">4</text>
<text x="180.7" y="234">5</text>
<text x="198.1" y="240.7">3</text>
<text x="11" y="253.7">ITEM</text>
<text x="21.1" y="253.7">QTY</text>
<text x="36.9" y="253.7">PART NUMBER</text>
<text x="107" y="253.7">DESCRIPTION</text>
<text x="14.2" y="259">1</text>
<text x="23.3" y="259">1</text>
<text x="29.3" y="259">PTM-02-ESTVL01</text>
<text x="70.2" y="259.1">Estructura TVs laterales. Tubo 30x30x2</text>
<text x="14.2" y="264.3">2</text>
<text x="14.2" y="269.7">3</text>
<text x="23.3" y="264.3">1</text>
<text x="23.3" y="269.7">2</text>
<text x="29.3" y="264.3">PTM-03-FITVLB02</text>
<text x="29.3" y="269.7">PTM-03-FITVLR01</text>
<text x="70.2" y="264.4">Pieza fijación principal TVs laterales. Chapa 3 mm</text>
<text x="70.2" y="269.7">Refuerzo pieza fijación principal TVs laterales. Chapa 3 mm</text>
<text x="14.2" y="275">4</text>
<text x="23.3" y="275">2</text>
<text x="29.3" y="275">PTM-03-FITVLS01</text>
<text x="70.2" y="275">Pieza fijación TVs laterales. Chapa 4 mm</text>
<text x="358.5" y="275">PTM-03-ESTVLS01-MET02</text>
<text x="14.2" y="280.2">5</text>
<text x="23.3" y="280.3">8</text>
<text x="29.3" y="280.3">Tuerca remachable con</text>
<text x="358.5" y="279.4">2454</text>
<text x="29.3" y="285.7">cabeza cilindrica M8</text>
</g>
<g font-size="3.1">
<text x="312.7" y="246.8">Tolerancias para dimensiones lineales y angulares sin indicación individual</text>
<text x="312.7" y="250.4">de tolerancia, según ISO 2768-1:1989</text>
<text x="312.7" y="254">Zonas de rugosidad no especificada, Ra 3.2</text>
<text x="357.9" y="286.4">02</text>
<text x="377.7" y="285.6">A3</text>
<text x="397" y="285.9">1 /8</text>
</g>
<g font-size="2.4">
<text x="271.2" y="244.4">MATERIAL:</text>
<text x="271.3" y="252">ACABADO SUPERFICIAL:</text>
<text x="271.4" y="247.9">Steel, Mild</text>
<text x="271.3" y="254.6">Negro satinado liso</text>
<text x="271.2" y="259.7">SCALE:</text>
<text x="350.6" y="260.8">DRAWN: Sergio Torremocha</text>
<text x="391.2" y="260.6">21/03/2016</text>
<text x="350.6" y="267">CHECKED: Antonio Garcia</text>
<text x="391.2" y="266.7">21/03/2016</text>
<text x="350.6" y="271.4">DWG NO:</text>
<text x="350.8" y="276.9">Id. Ref:</text>
<text x="350.8" y="282.8">REV</text>
<text x="371.2" y="282.9">SIZE</text>
<text x="390.9" y="282.9">SHEET</text>
</g>
</svg>
